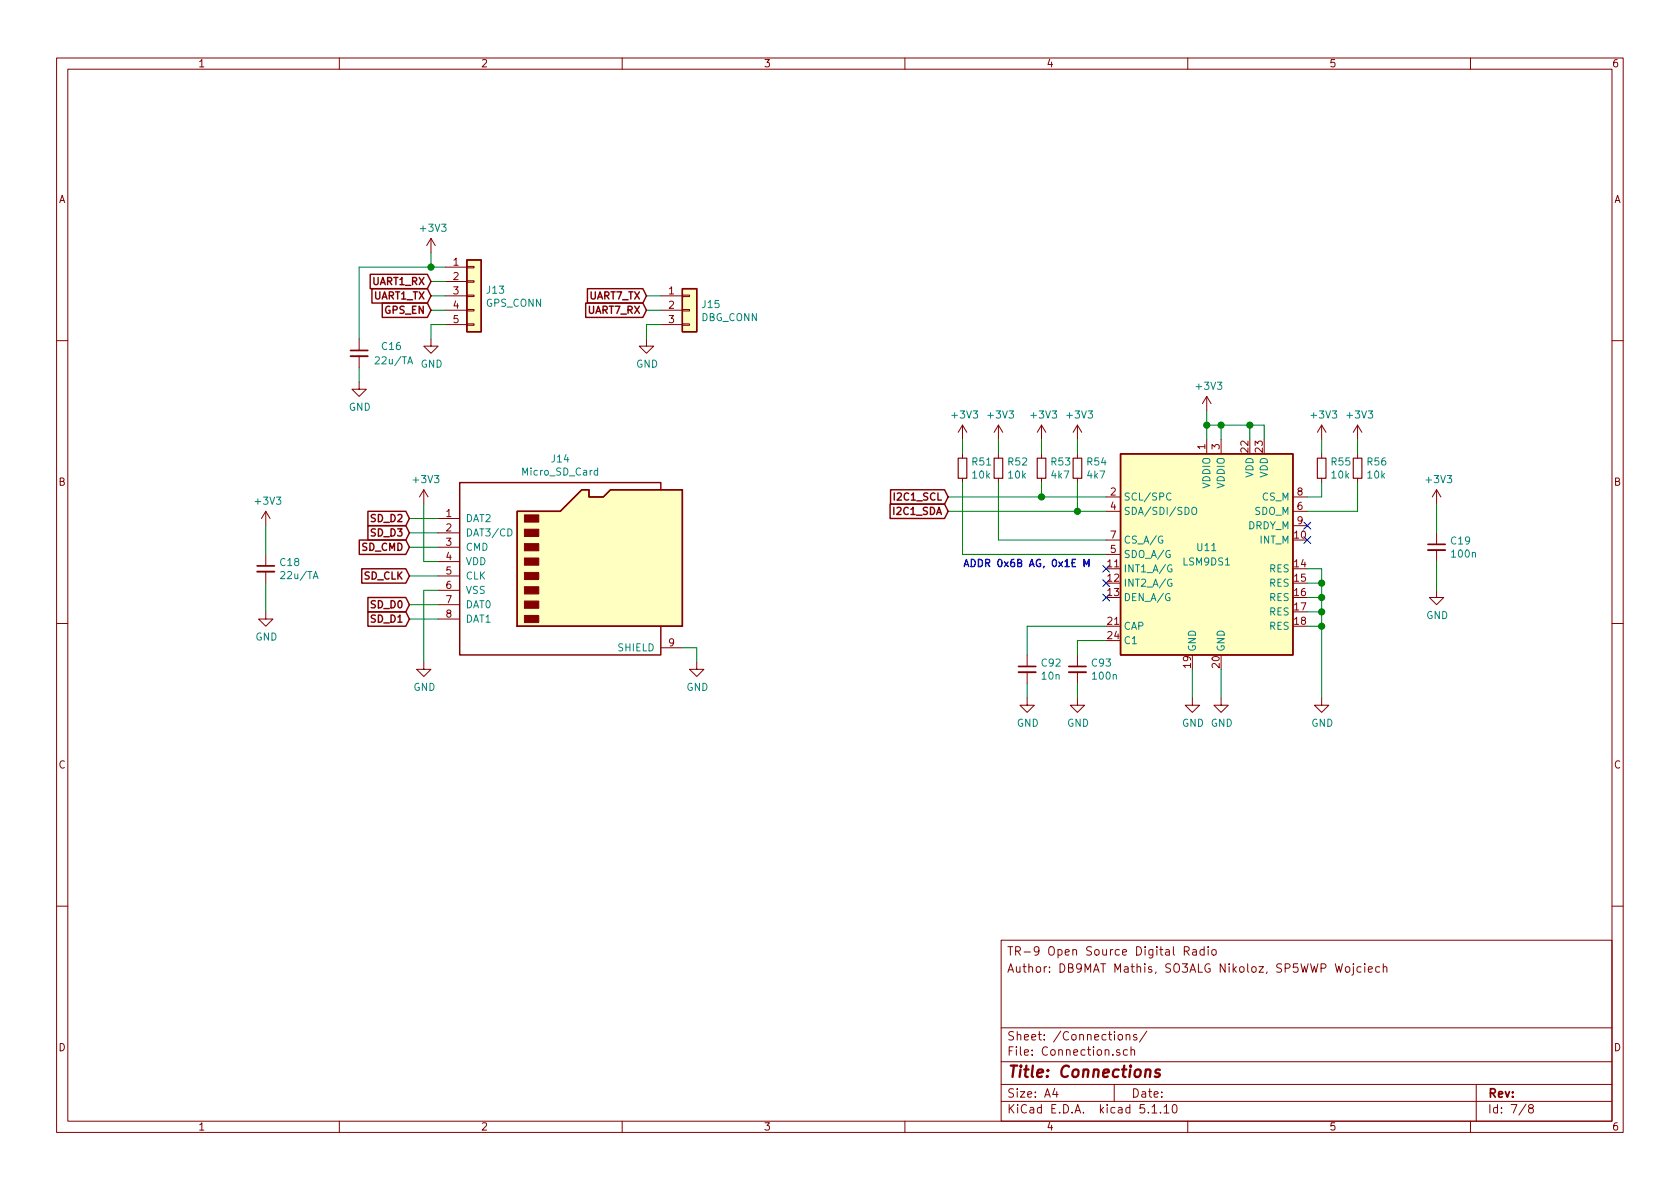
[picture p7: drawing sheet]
<svg xmlns="http://www.w3.org/2000/svg" width="297mm" height="210mm" viewBox="0 0 297 210" stroke-linecap="round" stroke-linejoin="round" font-family="sans-serif">
<g fill="none" stroke="#840000" stroke-width=".18">
<path d="M10 10.3h277v189.9h-277zM12 12.2h273v186.1h-273zM60 10.3v1.9M110 10.3v1.9M160 10.3v1.9M210 10.3v1.9M260 10.3v1.9M63.5 59.9v2.1M76.2 59.9v1.3h1.3l-1.3 1.3-1.3-1.3h1.3M76.2 42.2l-.8 1.2M76.2 42.2v2.5M76.2 42.2l.8 1.2"/>
<path d="M78.7 47.2h3.8M78.7 49.8h3.8M78.7 52.3h3.8M78.7 54.9h3.8M78.7 57.4h3.8M82.5 57.3h1.3v.2h-1.3zM82.5 54.7h1.3v.3h-1.3zM82.5 52.2h1.3v.2h-1.3zM82.5 49.7h1.3v.2h-1.3zM82.5 47.1h1.3v.3h-1.3zM114.3 59.9v1.3h1.3l-1.3 1.3-1.3-1.3h1.3M116.8 52.3h3.8"/>
<path d="M116.8 54.9h3.8M116.8 57.4h3.8M120.6 57.3h1.3v.2h-1.3zM120.6 54.7h1.3v.3h-1.3zM120.6 52.2h1.3v.2h-1.3zM10 60.2h2M63.5 67.6v1.2h1.3l-1.3 1.3-1.3-1.3h1.3M63.5 63v2M170.2 75.2v2.5M170.2 75.2l-.8 1.2M170.2 75.2l.7 1.2M176.5 75.2v2.5"/>
<path d="M176.5 75.2l-.7 1.2M176.5 75.2l.8 1.2M184.1 75.2v2.5M184.1 75.2l-.7 1.2M184.1 75.2l.8 1.2M190.5 75.2l-.8 1.2M190.5 75.2v2.5M190.5 75.2l.8 1.2M213.4 70.1v2.5M213.4 77.7v2.6M213.4 70.1l-.8 1.3M213.4 70.1l.7 1.3"/>
<path d="M215.9 77.7v2.6M233.7 75.2l-.8 1.2M233.7 75.2v2.5M233.7 75.2l.7 1.2M240 75.2v2.5M240 75.2l-.7 1.2M240 75.2l.8 1.2M285 60.2h2M47 90.4v2.6M47 98v2.1M47 90.4l-.8 1.3M47 90.4l.8 1.3"/>
<path d="M74.9 86.6l-.7 1.3M74.9 86.6v2.5M74.9 86.6l.8 1.3M77.5 91.7h3.8M77.5 94.2h3.8M77.5 96.8h3.8M77.5 99.3h3.8M170.2 80.3v.7M170.2 84.6v.7M176.5 80.3v.7M176.5 84.6v.7M184.1 80.3v.7"/>
<path d="M184.1 84.6v.7M190.5 80.3v.7M190.5 84.6v.7M195.6 87.9h2.5M195.6 90.4h2.5M195.6 98h2.5M195.6 95.5h2.5M228.6 87.9h2.5M228.6 90.4h2.5M228.6 93h2.5M233.7 80.3v.7M233.7 84.6v.7"/>
<path d="M240 80.3v.7M240 84.6v.7M254 86.6l-.8 1.3M254 86.6v2.5M254 94.2v2.1M254 97.3v2M254 86.6l.8 1.3M10 110.3h2M47 108.2v1.3h1.3l-1.3 1.2-1.3-1.2h1.3M47 101.1v2M74.9 117.1v1.3h1.3l-1.3 1.2-1.2-1.2h1.2M77.5 101.8h3.8"/>
<path d="M77.5 104.4h3.8M77.5 106.9h3.8M77.5 109.5h3.8M116.8 114.5h3.8M123.2 117.1v1.3h1.3l-1.3 1.2-1.3-1.2h1.3M181.6 115.8v2.1M181.6 118.9v2M190.5 115.8v2.1M190.5 118.9v2M254 104.4v1.3h1.3l-1.3 1.2-1.3-1.2h1.3M285 110.3h2M181.6 123.4v1.3h1.3l-1.3 1.3-1.3-1.3h1.3"/>
<path d="M190.5 123.4v1.3h1.3l-1.3 1.3-1.3-1.3h1.3M210.8 123.4v1.3h1.3l-1.3 1.3-1.3-1.3h1.3M215.9 123.4v1.3h1.3l-1.3 1.3-1.3-1.3h1.3M233.7 123.4v1.3h1.2l-1.2 1.3-1.3-1.3h1.3M10 160.2h2M177 166.3h108v32h-108zM209.4 168.2l.7-.1 .2-.2-.1-.3-.2-.2h-.6v1.5M209.8 168.2l.5 .7M210.9 168h.6v.9M211.5 168.3h-.5l-.2 .2 .2 .4 .5-.1M212.9 168l-.4-.1-.3 .3v.6l.3 .1 .4-.1M212.9 167.4v1.5"/>
<path d="M213.6 167.4v.2M213.6 167.9v1M214.3 168l.2-.1 .5 .1v.8l-.2 .1-.5-.1zM237.9 171.1l.3-.2 .4 .2v.7l-.2 .1-.5-.1zM239.3 170.9v1.3l-.3 .2M239.3 170.4v.2M240.6 171l-.4-.1-.3 .3 .1 .6 .2 .1h.4M241.3 170.4v.2M241.3 170.9v1M241.9 171.4l.7-.1v-.3l-.5-.1-.2 .2 .1 .8h.6M243.9 171l-.4-.1-.3 .3 .1 .6 .2 .1h.4M244.6 171.1l.2-.2 .3 .1 .1 .9"/>
<path d="M244.6 170.4v1.5M285 160.2h2M60 198.3v1.9M110 198.3v1.9M160 198.3v1.9M177 194.8h108M177 191.8h108M177 187.8h108M177 181.8h108M186.5 192.5l-.4 1h1M186.8 193v1M197 191.8v3"/>
<path d="M197.8 183.1l.2-.2 .4 .2v.7l-.2 .1-.4-.1zM198 185.7l-.4-.1-.2 .2 .1 .2 .5 .2v.3h-.6M199.1 183.1l.1-.1a.37 .37 0 0 1 .6 .1v.8M199.1 182.9v1M199.3 185.7l-.4-.1-.3 .3 .1 .6 .2 .1 .4-.1M200 185.7l.2-.1 .4 .1v.9M200 185.1v1.5M201 183l-.4-.1-.2 .2 .1 .3 .5 .1v.3h-.6M202.8 182.3l-1.3 2M203.7 195.8l.4-.5v1.5M203.7 196.8h.8M205.2 196.7v.1"/>
<path d="M205.8 195.8l.4-.5v1.5M205.8 196.8h.9M207.5 195.4l.2-.1a.94 .94 0 0 1 0 1.5h-.1a1 1 0 0 1-.1-1.4zM210 198.3v1.9M260 198.3v1.9M261 191.8v6.5M269.8 195.2l-1.2 2M270.6 196l-.3-.2v-.2l.3-.3h.2l.3 .3-.1 .2-.6 .2a.48 .48 0 0 0-.1 .7l.3 .1 .4-.1a.48 .48 0 0 0-.2-.7"/>
</g>
<path d="M205.1 189.2a.49 .49 0 0 0-.8 .3v.2l.5 .1 .3 .3-.4 .3-.5-.1" fill="none" stroke="#840000" stroke-width=".41"/>
<g fill="#ffffc2" stroke="#ffffc2" stroke-width=".18">
<path d="M198.1 80.3h30.5v35.5h-30.5z"/>
<path d="M82.5 46h2.6v12.7h-2.6z"/>
<path d="M120.6 51h2.6v7.7h-2.6z"/>
<path d="M91.4 90.4h7.7l3.8-3.8h1.2v1.3h2.6l1.2-1.3h12.7v24.1h-29.2z"/>
</g>
<g fill="none" stroke="#840000" stroke-width=".25">
<path d="M65.5 48.5h10.1l.6 1.3-.6 1.2h-10.1zM65.8 51h9.8l.6 1.3-.6 1.3h-9.8zM67.6 53.6h8l.6 1.3-.6 1.2h-8zM82.5 46h2.6v12.7h-2.6zM103.6 53.6h10.1l.6 1.3-.6 1.2h-10.1zM103.9 51h9.8l.6 1.3-.6 1.3h-9.8zM120.6 51h2.6v7.7h-2.6zM63.5 95.5h8.3l.6 1.3-.6 1.2h-8.3zM65 90.4h6.8l.6 1.3-.6 1.3h-6.8zM65 93h6.8l.6 1.2-.6 1.3h-6.8zM91.4 90.4h7.7l3.8-3.8h1.2v1.3h2.6l1.2-1.3h12.7v24.1h-29.2zM116.8 86.6v-1.3h-35.5v30.5h35.5v-5.1"/>
<path d="M157.4 89.1h9.6l.6 1.3-.6 1.3h-9.6zM157.5 86.6h9.5l.6 1.3-.6 1.2h-9.5zM198.1 80.3h30.5v35.5h-30.5zM64 100.6h7.8l.6 1.2-.6 1.3h-7.8zM65 108.2h6.8l.6 1.3-.6 1.2h-6.8zM65 105.7h6.8l.6 1.2-.6 1.3h-6.8z"/>
</g>
<path d="M72.1 64.4l.4-1.3 .4 1.3M89.8 93.5a.64 .64 0 0 1 .7 .7 .64 .64 0 0 1-.7 .6zM105.7 83.2h-.4l-.2 .2 .1 .6h.5M105.7 82.7v1.3M207 87.3a.6 .6 0 0 0-.8 .4 .6 .6 0 0 0 .6 .7l.2-.1M207.2 99.9a.59 .59 0 0 0-.8 .6 .59 .59 0 0 0 .8 .6v-.5h-.2M210.8 89.9l.2-.2a.45 .45 0 0 1 .6 .4v.4l-.2 .4h-.5a1 1 0 0 1-.1-1zM55.4 102.3l.4-1.2 .4 1.2M207.2 102.5a.59 .59 0 0 0-.8 .6 .59 .59 0 0 0 .8 .5v-.5h-.2" fill="none" stroke="#008484" stroke-width=".18"/>
<path d="M169.4 81h1.5v3.6h-1.5zM175.8 81h1.5v3.6h-1.5zM183.4 81h1.5v3.6h-1.5zM189.7 81h1.6v3.6h-1.6zM232.9 81h1.5v3.6h-1.5zM239.3 81h1.5v3.6h-1.5z" fill="none" stroke="#840000" stroke-width=".2"/>
<path d="M62 63h3M252.5 97.3h3M45.5 101.1h3M180.1 118.9h3M189 118.9h3" fill="none" stroke="#840000" stroke-width=".33"/>
<path d="M62 62h3M252.5 96.3h3M45.5 100.1h3M180.1 117.9h3M189 117.9h3" fill="none" stroke="#840000" stroke-width=".3"/>
<g fill="#840000" stroke="#840000" stroke-width=".18">
<path d="M92.7 108.8h2.5v1.3h-2.5z"/>
<path d="M92.7 106.3h2.5v1.3h-2.5z"/>
<path d="M92.7 103.8h2.5v1.2h-2.5z"/>
<path d="M92.7 101.2h2.5v1.3h-2.5z"/>
<path d="M92.7 98.7h2.5v1.2h-2.5z"/>
<path d="M92.7 96.1h2.5v1.3h-2.5z"/>
<path d="M92.7 93.6h2.5v1.3h-2.5z"/>
<path d="M92.7 91.1h2.5v1.2h-2.5z"/>
</g>
<g fill="none" stroke="#008400" stroke-width=".18">
<path d="M76.2 54.9h2.5M76.2 52.3h2.5M76.2 44.7v2.5M76.2 49.8h2.5M78.7 47.2h-15.2v12.7M78.7 57.4h-2.5v2.5M114.3 54.9h2.5M114.3 52.3h2.5M116.8 57.4h-2.5v2.5M63.5 65v2.6M170.2 77.7v2.6M176.5 77.7v2.6"/>
<path d="M184.1 77.7v2.6M190.5 77.7v2.6M213.4 72.6v5.1M213.4 75.2h10.1v2.5M215.9 75.2v2.5M221 75.2v2.5M233.7 77.7v2.6M240 77.7v2.6M47 93v5M72.4 94.2h5.1M72.4 91.7h5.1M72.4 96.8h5.1"/>
<path d="M74.9 89.1v10.2h2.6M167.6 90.4h28M167.6 87.9h28M170.2 85.3v12.7h25.4M176.5 85.3v10.2h19.1M184.1 85.3v2.6M190.5 85.3v5.1M233.7 85.3v2.6h-2.6M240 85.3v5.1h-8.9M254 89.1v5.1M254 99.3v5.1M47 103.1v5.1"/>
<path d="M72.4 109.5h5.1M72.4 106.9h5.1M72.4 101.8h5.1M77.5 104.4h-2.6v12.7M120.6 114.5h2.6v2.6M195.6 113.3h-5.1v2.5M195.6 110.7h-14v5.1M210.8 118.4v5M215.9 118.4v5M231.1 100.6h2.6v22.8M231.1 110.7h2.6M231.1 105.7h2.6"/>
<path d="M231.1 108.2h2.6M231.1 103.1h2.6M181.6 120.9v2.5M190.5 120.9v2.5"/>
</g>
<path d="M191.7 100.2v-1.3l.4 .9 .4-.9v1.3" fill="none" stroke="#0000c2" stroke-width=".25"/>
<g fill="#008400" stroke="#008400" stroke-width=".25">
<circle cx="221" cy="75.2" r=".51"/>
<circle cx="76.2" cy="47.2" r=".51"/>
<circle cx="213.4" cy="75.2" r=".51"/>
<circle cx="233.7" cy="110.7" r=".51"/>
<circle cx="233.7" cy="108.2" r=".51"/>
<circle cx="233.7" cy="105.7" r=".51"/>
<circle cx="233.7" cy="103.1" r=".51"/>
<circle cx="184.2" cy="87.9" r=".51"/>
<circle cx="215.9" cy="75.2" r=".51"/>
<circle cx="190.5" cy="90.4" r=".51"/>
</g>
<path d="M195 100l1.2 1.2M196.2 100l-1.2 1.2M230.5 92.3l1.2 1.3M230.5 94.9l1.2 1.2M231.7 92.3l-1.2 1.3M231.7 94.9l-1.2 1.2M195 102.5l1.2 1.2M195 105l1.2 1.3M196.2 102.5l-1.2 1.2M196.2 105l-1.2 1.3" fill="none" stroke="#000084" stroke-width=".18"/>
<text font-size="2.8" fill="#840000" x="178" y="190.5">Title: Connections</text>
<g font-size="2.1" fill="#840000">
<text x="178" y="172">Author: DB9MAT Mathis, SO3ALG Nikoloz, SP5WWP Wojciech</text>
<text x="178" y="169">TR-9 Open Source Digital Radio</text>
<text x="178" y="184">Sheet: /Connections/</text>
<text x="178" y="186.7">File: Connection.sch</text>
<text x="178" y="196.9">KiCad E.D.A. kicad 5.1.10</text>
<text x="178" y="194.1">Size: A4</text>
<text x="200" y="194.1">Date:</text>
<text x="263" y="194.1">Rev:</text>
<text x="263" y="196.9">Id: 7/8</text>
</g>
<g font-size="1.8" fill="#840000">
<text x="35" y="11.9">1</text>
<text x="85" y="11.9">2</text>
<text x="135" y="11.9">3</text>
<text x="185" y="11.9">4</text>
<text x="235" y="11.9">5</text>
<text x="285" y="11.9">6</text>
<text x="10.4" y="35.9">A</text>
<text x="285.4" y="35.9">A</text>
<text x="80.2" y="47">1</text>
<text x="66" y="50.4">UART1_RX</text>
<text x="66.2" y="53">UART1_TX</text>
<text x="80.2" y="49.5">2</text>
<text x="80.2" y="52.1">3</text>
<text x="104.3" y="53">UART7_TX</text>
<text x="118.3" y="52.1">1</text>
<text x="68.1" y="55.5">GPS_EN</text>
<text x="80.2" y="54.6">4</text>
<text x="80.2" y="57.1">5</text>
<text x="104.1" y="55.5">UART7_RX</text>
<text x="118.3" y="54.6">2</text>
<text x="118.3" y="57.1">3</text>
<text x="213.1" y="79.5" transform="rotate(-90 213.1 79.5)">1</text>
<text x="215.6" y="79.5" transform="rotate(-90 215.6 79.5)">3</text>
<text x="220.7" y="80" transform="rotate(-90 220.7 80)">22</text>
<text x="223.3" y="80" transform="rotate(-90 223.3 80)">23</text>
<text x="10.4" y="85.9">B</text>
<text x="158.5" y="88.5">I2C1_SCL</text>
<text x="196.4" y="87.6">2</text>
<text x="229.4" y="87.6">8</text>
<text x="285.4" y="85.9">B</text>
<text x="65.8" y="92.3">SD_D2</text>
<text x="65.8" y="94.9">SD_D3</text>
<text x="78.9" y="91.4">1</text>
<text x="78.9" y="94">2</text>
<text x="158.3" y="91.1">I2C1_SDA</text>
<text x="196.4" y="90.2">4</text>
<text x="196.4" y="95.2">7</text>
<text x="228.9" y="95.2">10</text>
<text x="229.4" y="90.2">6</text>
<text x="229.4" y="92.7">9</text>
<text x="64" y="97.4">SD_CMD</text>
<text x="78.9" y="96.5">3</text>
<text x="78.9" y="99.1">4</text>
<text x="78.9" y="101.6">5</text>
<text x="195.9" y="100.3">11</text>
<text x="196.4" y="97.8">5</text>
<text x="228.9" y="100.3">14</text>
<text x="64.4" y="102.5">SD_CLK</text>
<text x="65.8" y="107.6">SD_D0</text>
<text x="78.9" y="104.1">6</text>
<text x="78.9" y="106.7">7</text>
<text x="195.9" y="102.9">12</text>
<text x="195.9" y="105.4">13</text>
<text x="228.9" y="102.9">15</text>
<text x="228.9" y="105.4">16</text>
<text x="228.9" y="107.9">17</text>
<text x="65.8" y="110.1">SD_D1</text>
<text x="78.9" y="109.2">8</text>
<text x="195.9" y="110.5">21</text>
<text x="195.9" y="113">24</text>
<text x="228.9" y="110.5">18</text>
<text x="118.3" y="114.3">9</text>
<text x="210.6" y="118.1" transform="rotate(-90 210.6 118.1)">19</text>
<text x="215.6" y="118.1" transform="rotate(-90 215.6 118.1)">20</text>
<text x="10.4" y="135.9">C</text>
<text x="285.4" y="135.9">C</text>
<text x="10.4" y="185.9">D</text>
<text x="285.4" y="185.9">D</text>
<text x="35" y="199.9">1</text>
<text x="85" y="199.9">2</text>
<text x="135" y="199.9">3</text>
<text x="185" y="199.9">4</text>
<text x="235" y="199.9">5</text>
<text x="285" y="199.9">6</text>
</g>
<g font-size="1.8" fill="#008484">
<text x="74.5" y="41">+3V3</text>
<text x="86.1" y="51.9">J13</text>
<text x="86" y="54.2">GPS_CONN</text>
<text x="124" y="56.8">DBG_CONN</text>
<text x="124.2" y="54.5">J15</text>
<text x="66.6" y="64.4">22u/TA</text>
<text x="67.6" y="61.9">C16</text>
<text x="74.4" y="65">GND</text>
<text x="112.5" y="65">GND</text>
<text x="211.7" y="68.9">+3V3</text>
<text x="61.7" y="72.6">GND</text>
<text x="168.5" y="74">+3V3</text>
<text x="174.8" y="74">+3V3</text>
<text x="182.4" y="74">+3V3</text>
<text x="188.8" y="74">+3V3</text>
<text x="232" y="74">+3V3</text>
<text x="238.3" y="74">+3V3</text>
<text x="97.6" y="81.8">J14</text>
<text x="172" y="82.3">R51</text>
<text x="178.3" y="82.3">R52</text>
<text x="185.9" y="82.3">R53</text>
<text x="192.3" y="82.3">R54</text>
<text x="235.5" y="82.3">R55</text>
<text x="241.8" y="82.3">R56</text>
<text x="45.3" y="89.2">+3V3</text>
<text x="73.2" y="85.4">+3V3</text>
<text x="92.5" y="84.1">Micro_SD_Card</text>
<text x="172" y="84.6">10k</text>
<text x="178.4" y="84.6">10k</text>
<text x="186" y="84.6">4k7</text>
<text x="192.3" y="84.6">4k7</text>
<text x="198.6" y="88.5">SCL/SPC</text>
<text x="214" y="86.4" transform="rotate(-90 214 86.4)">VDDIO</text>
<text x="216.5" y="86.4" transform="rotate(-90 216.5 86.4)">VDDIO</text>
<text x="221.6" y="84.5" transform="rotate(-90 221.6 84.5)">VDD</text>
<text x="223.2" y="88.5">CS_M</text>
<text x="224.2" y="84.5" transform="rotate(-90 224.2 84.5)">VDD</text>
<text x="235.5" y="84.6">10k</text>
<text x="241.9" y="84.6">10k</text>
<text x="252.3" y="85.4">+3V3</text>
<text x="82.3" y="92.3">DAT2</text>
<text x="82.3" y="94.9">DAT3/CD</text>
<text x="198.6" y="91.1">SDA/SDI/SDO</text>
<text x="220.6" y="93.6">DRDY_M</text>
<text x="221.8" y="91.1">SDO_M</text>
<text x="49.6" y="100.1">C18</text>
<text x="82.3" y="97.4">CMD</text>
<text x="82.3" y="99.9">VDD</text>
<text x="198.6" y="101.2">INT1_A/G</text>
<text x="198.6" y="98.7">SDO_A/G</text>
<text x="198.6" y="96.1">CS_A/G</text>
<text x="209.3" y="100">LSM9DS1</text>
<text x="211.7" y="97.5">U11</text>
<text x="222.8" y="96.1">INT_M</text>
<text x="224.5" y="101.2">RES</text>
<text x="256.6" y="96.3">C19</text>
<text x="256.8" y="98.6">100n</text>
<text x="49.9" y="102.4">22u/TA</text>
<text x="82.3" y="102.5">CLK</text>
<text x="82.3" y="105">VSS</text>
<text x="82.3" y="107.6">DAT0</text>
<text x="198.6" y="103.8">INT2_A/G</text>
<text x="198.6" y="106.3">DEN_A/G</text>
<text x="224.5" y="103.8">RES</text>
<text x="224.5" y="106.3">RES</text>
<text x="45.2" y="113.3">GND</text>
<text x="82.3" y="110.1">DAT1</text>
<text x="198.6" y="111.4">CAP</text>
<text x="198.6" y="113.9">C1</text>
<text x="224.5" y="108.8">RES</text>
<text x="224.5" y="111.4">RES</text>
<text x="252.2" y="109.5">GND</text>
<text x="109.3" y="115.2">SHIELD</text>
<text x="184.2" y="117.9">C92</text>
<text x="193.1" y="117.9">C93</text>
<text x="211.5" y="115.3" transform="rotate(-90 211.5 115.3)">GND</text>
<text x="216.5" y="115.3" transform="rotate(-90 216.5 115.3)">GND</text>
<text x="73.1" y="122.2">GND</text>
<text x="121.4" y="122.2">GND</text>
<text x="184.3" y="120.2">10n</text>
<text x="193.3" y="120.2">100n</text>
<text x="179.8" y="128.5">GND</text>
<text x="188.7" y="128.5">GND</text>
<text x="209" y="128.5">GND GND</text>
<text x="231.9" y="128.5">GND</text>
</g>
<text font-size="1.8" fill="#0000c2" x="170.2" y="100.3">ADDR 0x6B AG, 0x1E M</text>
</svg>
